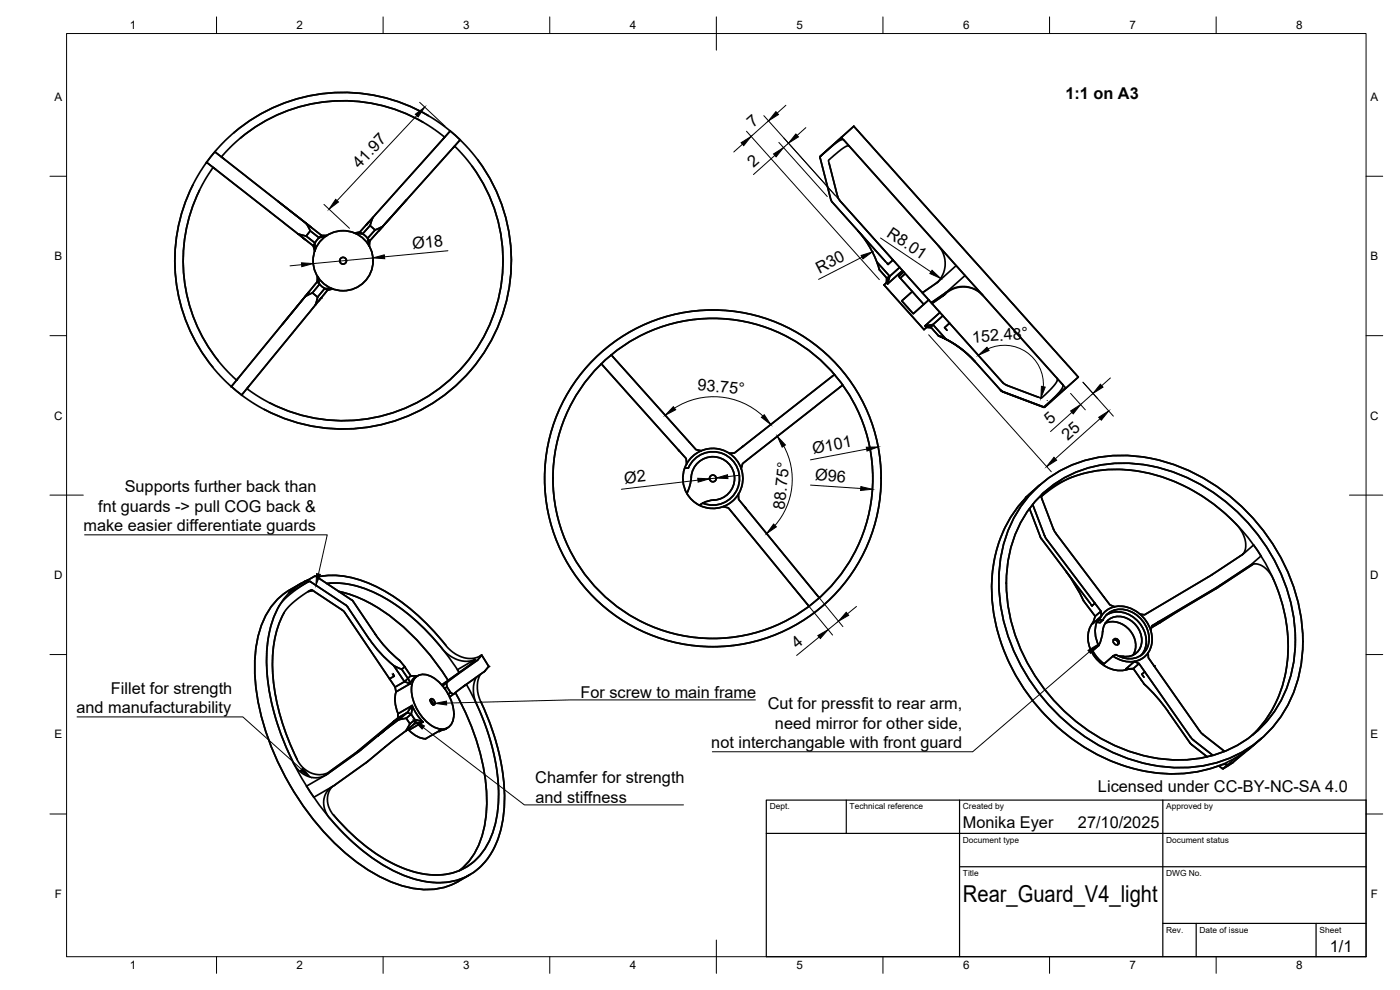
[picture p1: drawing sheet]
<svg xmlns="http://www.w3.org/2000/svg" width="420mm" height="297mm" viewBox="0 0 420 297" stroke-linecap="round" stroke-linejoin="round" font-family="sans-serif">
<!-- layer: Visible -->
<g fill="none" stroke="#000" stroke-width=".51">
<path d="M135.1 39.3l-5.8-4.2a50.5 50.5 0 0 0-61.1 6.5l-3.7 3.9 28.9 22.7-28.9-22.7M135.1 39.3l-23.2 26M135.1 39.3l-25.1 28.1 .7-.8M135.1 39.3l3 2.7M256.2 37.9l67.4 75.2M256.2 37.9l-3.7 3.3 .3 .3 67 74.9 3.8-3.3M256.2 37.9l-9.9 8.9M64.5 45.5l-2.5 3.2M64.7 50.8l-.8-.5-3.7 6.1a48.2 48.2 0 0 0 6.8 53.7l4 4 .6-.7M122 59.9l-11 12.4M133.3 41.3l.1-.2-2-1.5-3.9-2.6a48 48 0 0 0-57.2 6.1l-3.8 3.9 .7 .6M133.3 41.3l-.4 .5"/>
<path d="M135.9 44.5l.5-.6h.2l2.5 2.7 2.6 3.3M138.1 42l-24.5 27.3 24.5-27.3 4.8 5.3a50.5 50.5 0 0 1-3.2 65.6 50.5 50.5 0 0 1-65.3 7l-1.9-1.4M141.7 49.9a48 48 0 0 1-4.3 61.8 48 48 0 0 1-61.6 6.1l-1.7-1.2 .6-.7M246.3 46.8l-.2 .5M249.4 59.9l.3 .6 16.2 18.1M252.5 41.2l-6.4 5.9 3.2 12.8-3.2-12.8 4.6-4 1.6-1.1 .7-.1 66 73.7-.3 1-.8 1.1-4.7 4.4-12.3-4.6 12.3 4.6 6.6-5.8 .1 .2-6.5 5.7-12.4-4.6M254.9 43.9l-.6-.1-1.2 .6-4.5 3.8 2.8 10.7 .6 1.2M83.4 60.4l8.5 6.7M89.5 70.2l-27.5-21.5-3.8 6.1a50.6 50.6 0 0 0 5.7 55.4M89.5 70.2l1.3 1.1M89.5 70.2l2.4 .6M90.8 71.3l.9 .6"/>
<path d="M90.8 71.3l3.2 2.5 .5-.9M91.9 70.8l2.6 2.1M91.9 67l1.2 2.2M91.9 67.1l4.6 3.5M93.1 69.3l-1.2 1.5M93.1 69.3l2.6 2M94.5 72.9l-.1 2.4-.4-1.5M95.8 71.3l-1.3 1.6M96.5 70.6l1.6 .1-2.4 .6M96.5 70.6l-.8 .7M108 69.6l-1.6 .3 2.4 .3M108.9 70.1l1.4 1.4"/>
<path d="M110.3 71.5l.5 2.4 .2-1.6M110.3 71.5l.7 .8M110.7 66.6l-2.7 3 .8 .6M111.1 67.7l1.5 1.3M111.1 67.7l-2.3 2.5M111.9 65.3l-1.2 1.3M111.9 65.3l-.8 2.4M112.6 69l-2.3 2.5M114.9 68l-2.3 1M252 60.2l18.8 21M252 60.2l16 17.8M257.5 69.2a30.2 30.2 0 0 1 6.4 11.7l2.2 2.5 .9-.5"/>
<path d="M263.1 78.6l3.9 4.3 3-2.7M266.2 79l.3 .3 1.5-1.3-1.5 1.3zM268 78l2.8 3.2M281.6 73.7l.9 1.2 .7 1.6 .4 1.3 .1 1.8-.7 2.6-.9 1.6-.9 1M287 79.7l-5.6 5-4.3 3M93.8 87.9l-2.3 1.1M94.6 91.6l-22.1 26.9M95.2 84.5l-10.5 12.9M95.2 84.5l.1-1.6 .6 2.4M95.2 84.5l.7 .8M95.3 89.1l-.7 2.5M95.7 90.2l.7-.8-23.9 29.1"/>
<path d="M95.7 90.2l-1.1 1.4M95.9 85.3l-2.1 2.6M95.9 85.3l1.5 1.3M97.4 86.6l.9 .5-2.6 3.1M97.4 86.6l2.5 .1-1.6 .4M97.4 86.6l-2.1 2.5-1.5-1.2M266 84.8l-.7 .7 11.9 13.3 .1 .1 .7-.7M266.1 83.4l-.1 1.4M266.1 83.4l.3 1.8-.4-.4M267 82.9l-.6 2.3-.3-1.8M269.7 82.9l7.5 8.4M269.7 82.9l1.5-1.3-.4-.4-4.4 4-.4-.4"/>
<path d="M270.2 83.4l1.5-1.3 7 7.9M270.8 81.2l.4 .4-1.5 1.3M270.8 81.2l-4.4 4 .6-2.3M271.2 81.6l.5 .5M273.8 87.5l-3.2 2.8 3.5 3.8 4.6-4.1M277.1 87.6l-.3 .2M278 98.2l-.4-.4 1.8 .4 .6-.8 2.7 3M278 98.2l1.5 .1M278.7 90l3.4 3.8M278.7 90l3.4 3.8-4.5 4 .4 .4M279.4 98.2l2.2 2.5M279.8 90.6l-.3 .2"/>
<path d="M281.3 84.8l-4.2 2.9M282.1 93.8l2.9 3.2M282.1 93.8l-4.5 4 2.4-.4 3-2.7-3 2.7-2.4 .4 1.8 .4 .6-.8 2.7 3M283.1 88.7l-3.4 2.4M283.5 98.3l.7 .8-.7-.8 1.5-1.3 15.9 17.8-15.9-17.8zM283.8 88.1l-.7 .6M283.8 88.1l2.3-1.4 1.7-.5 1.6-.1 2.9 .6 1.2 .7 1.5 1.3M289.6 82.7l-5.7 5.1-4.1 2.8M294.9 88.6l-1.5-1.3-1.7-.9-1.9-.4h-1.9l-1.7 .5-1.4 .6-5 3.5M63.8 110.2l2.2 2.5 3.4 3.3 23.3-28.4-23.3 28.4 3.1 2.5M181.1 109.8l22.8 25.6M181.1 109.8l-.7-.7 25.5 28.5 .2 1.6"/>
<path d="M183.4 106.5l23.5 26.2zM282.7 100.4l1.2 1.3 4 2.5 3.5 3.1 8.9 9.8M282.7 100.4l1.2 1.3-2.3-1 2.4 1.1M284 101.8l4 2.5 2.4 2 2.3 2.2M284 101.8l-2.4-1.1a29.7 29.7 0 0 1 10.9 7.7l7.8 8.7M300.3 117l.6 .4M300.3 117.1l.7 .5M300.9 114.8l1.2 .8M302.1 115.6l9.5 3.6M311.6 119.1l.7 .3M317.2 113.5v.8l-1 1.6-3.5 3.5h-.4M323.6 113.1l-10.2 9.1-12.4-4.6"/>
<path d="M203.6 135l.3 .4M203.9 135.4l2 2.2 .2 1.6M206.1 139.2l-.6 1.2M206.9 132.7l2 2.2 1.6 .3M218.8 136a9 9 0 0 0-12.7 3.2M218.8 136a9 9 0 0 1 3.7 4.6M222.8 134.1l27.6-21.7-30 23.5-1.6 .1M222.8 134.1l-2.4 1.8-1.6 .1M222.9 139.1l30-23.6-30 23.6-.5 1.5zM223.1 133.8l-.3 .3M205.5 140.4a9 9 0 0 0 4.4 11.2M205.5 140.4a9 9 0 0 1 11.9-5.2 9 9 0 0 1 4.7 12.1 9 9 0 0 1-12.2 4.3"/>
<path d="M206.6 140.4h-1.1M206.6 140.4a8 8 0 0 1 10.5-4.2 8 8 0 0 1 4.2 10.4 8 8 0 0 1-10.4 4.4M207.4 143.1a6.5 6.5 0 0 1 6.9-6 6.5 6.5 0 0 1 6.2 6.8 6.5 6.5 0 0 1-6.8 6.2l-2.8 .8M207.5 143.1l-.4 2.2-.9 2.7M209.9 151.6a9 9 0 0 0 7.1 .4M210.9 150.9l-1 .7M217 152l1.6 .4 1.9 2.3M220.5 154.7l22.3 27.2-.2-.1M220.5 154.7l21.7 26.5M221.6 148.2l.1 1.6 24.2 29.6M221.6 148.2l.1 1.6 1.9 2.4M221.6 148.2a9 9 0 0 1-4.6 3.8"/>
<path d="M222.5 140.6a9 9 0 0 1-.9 7.6M223.6 152.2l21.7 26.5M223.6 152.2l.3 .4M307.8 149.3v.1l.2-.3zM308.3 148.9l3.9-3.5a38.7 38.7 0 0 0-14.4 35.3 59 59 0 0 0 43.9 50.3 38.7 38.7 0 0 0 36.9-9.4l-8.7 7.3 3.6-3.2-2.8 1.8-3.6 3.1-1.3-.8 1.2 .9 .9-.8 .3-.6-2.9 .7a42.7 42.7 0 0 1-30.6-1.2 59.3 59.3 0 0 1-36.9-48.3 38.7 38.7 0 0 1 9.2-30.2zM308.3 148.9l-.3 .2M309 152.6l3.4 8.9 14.8 19.5M309.9 151.3l.2 .5M309.9 151.4l3.6 9.3 .7 1.2M311.1 146.4a37.9 37.9 0 0 1 34.3-8.9 58.8 58.8 0 0 1 45.5 51.8 38.4 38.4 0 0 1-13.3 33.1 38.5 38.5 0 0 1-32.2 7.1 58.8 58.8 0 0 1-45.5-51.8 38.7 38.7 0 0 1 11.2-31.3zM312.8 148.2a37.9 37.9 0 0 1 35.3-5.3 56.1 56.1 0 0 1 38.4 48.9 36.7 36.7 0 0 1-10.7 28.8M312.8 148.2a36 36 0 0 1 32.6-8.4 55.9 55.9 0 0 1 43.3 49.2 36.5 36.5 0 0 1-12.6 31.4 36.6 36.6 0 0 1-30.7 6.8 55.9 55.9 0 0 1-43.3-49.2 36.8 36.8 0 0 1 10.7-29.8z"/>
<path d="M313 148.1l-.4 .4M315.7 146.2l-2.7 1.9M315.7 146.2l-3.2 2.9 3.7 9.7-3.7-9.6M316.2 158.8l.7 1.2 16.2 21.5 1.4 .6M321.7 143.2l-2.4 1.1-2.6 1.5-3.7 2.8-.5 .4v.2M321.7 143.2a43 43 0 0 1 35.3 3.4 53.2 53.2 0 0 1 14.6 11.3l1.3 2.1 .8 2.1 .2 1.9-.5 1.8-.6 .6-9 6 9.3-6.1 3.1-2.8 2.2 3.3-3.4 3-9 5.9M90.5 175a21.2 21.2 0 0 0-9.7 14.9 58.4 58.4 0 0 0 4.3 32.4 79.9 79.9 0 0 0 28 36.1 31.9 31.9 0 0 0 21.5 6.2 18.5 18.5 0 0 0 15.2-13.8 48.8 48.8 0 0 0-.9-28.3 81 81 0 0 0-4.6-11.9 65.4 65.4 0 0 1 6.9 33.6 24.2 24.2 0 0 1-8.4 17 19.8 19.8 0 0 1-17.4 2.8 52.1 52.1 0 0 1-24.5-16.3l-1.9-2.2M91.2 174.6a24 24 0 0 0-10.1 7.9 34.7 34.7 0 0 0-4.4 23.1 81.5 81.5 0 0 0 30.9 53.5 34.7 34.7 0 0 0 22.2 7.7 21.5 21.5 0 0 0 11.1-4.3M92.2 174.1l-1.1 .5 3.3-1.7h.4l10.7 7.1-10.8-7.1-6.2 3.4-1.8 1.6 6-3.4h.4M93.1 174.5l11.2 7.6M93.1 174.5l-.3-.1-.8 .4-4.1 2.8-2.1 1.8-1.7 1.9a25.3 25.3 0 0 0-3.9 12.9 66.5 66.5 0 0 0 7.9 34.6M93.9 177.2l-1.4 .3"/>
<path d="M95.2 173.1a28.1 28.1 0 0 1 20 4.1 65.4 65.4 0 0 1 18.6 16.4M98.1 175.1a31.2 31.2 0 0 1 20.8 6.4 72.4 72.4 0 0 1 14.2 13.6l2 1.8 2.5 1.1 2.7 .4 2.3-.5-5.3 3 .5 .9a64.6 64.6 0 0 0-25-23.8 26.8 26.8 0 0 0-14.7-2.9zM101.7 177.5a46.6 46.6 0 0 1 22.8 13.9l5.9 6.9 4.1 5.9M105.5 180l7.2 10.4M245.3 178.7l.5 .5M245.7 179.2l.2 .2M314.2 161.9l16.2 21.5 .1 1.5M314.2 161.9l14.4 19.1M319.9 171.3l2.9 4.4 2.4 4.6 3.5 4.6 1.7-1.5M362.6 173.1l-19.1 11.4-1.5-.3M363.8 172.4l-1.2 .7M364.9 176.6l-19.4 11.7"/>
<path d="M365.5 176.3l-.6 .3M366 175.7l9.3-6.1 1-.4 1.3 .1 1.7 .8 1.3 1.2 1.3 2a46.8 46.8 0 0 1 2.6 33.6 32.7 32.7 0 0 1-8.4 13.4l-.3 .3M366 175.7l-1.1 .7M376.2 169.2l-10.7 7.1M103.6 183.9l-1-1-9.1-5.9-1.8 1-3.2 2.3-1.8 1.6-1.4 1.9a31.7 31.7 0 0 0-3.4 18.7 66 66 0 0 0 7.8 26.4l1 1.2 1.2 1 2.7 1.2h2.4l1.2-.3 1-.6M104.3 182.1l6.4 9.6M110.8 191.6a36.9 36.9 0 0 0 7.4 8.1M112.5 190.1a47.4 47.4 0 0 0 8 8.8l1 1.1M118.2 199.7l2.4 1.1 .9-.7M118.2 199.7l3.2 4.8 1-.9 .7 1.5M133.8 193.6l1.2 1.4 1.4 1.1 2.7 1.2 2.7 .3 2.3-.8M142.6 197.9l-1.3 1.3-8.7 6.3"/>
<path d="M143.2 198.2l-8.5 6.1a1.14 1.14 0 0 0-.5 1.8l1 1.7M143.2 198.2l-10 7.3M143.4 198l-.2 .2M144.1 196.8l.5-.2-1.2 1.4M144.6 196.6l2.1 3.4M144.6 196.6l-.5 .2M144.6 196.6l-1.2 1.4M146.7 200l-1.2 1.4M242.2 181.2l.5 .5M327.4 181.4l.3 .4 .9-.8-.9 .8zM327.9 195.2l1.7 2.5 1.7 1.5 2.7-2.3M328.1 186.7a8.8 8.8 0 0 0 2.1 12.1 8.7 8.7 0 0 0 8.6 1.9"/>
<path d="M328.6 181l1.8 2.4 .1 1.5M328.7 184.9l-.7 2.2 2.5-2.2-2.5 2.2zM329.2 186.6a8.6 8.6 0 0 0 .5 7.1M329.2 186.7l1 .1M329.7 193.7a12.5 12.5 0 0 0 1.4-5.2 4.9 4.9 0 0 1 7.6-2.7 6.7 6.7 0 0 1 2.9 9.5 6.3 6.3 0 0 1-5.8 1.6M329.7 193.7l-1.8 1.6M330 185.9l-.9 .8M330 185.9l1 .1-.9 .8M330.5 184.9l-.5 1a6.8 6.8 0 0 1 9.5-3.3 9.9 9.9 0 0 1 5.8 11.9 6.9 6.9 0 0 1-10.4 2.9l-.9-.6M331 186a6.3 6.3 0 0 1 9.4-1.9 8.3 8.3 0 0 1 3.4 11.1 6.4 6.4 0 0 1-8.9 1.2l-.9 .4M331.7 187a7 7 0 0 1 9.1 7.2l-.8 2.3M332 184.6a7.8 7.8 0 0 1 10.4 2.9 7.3 7.3 0 0 1 .1 9.1"/>
<path d="M334 196.8a8.8 8.8 0 0 0 6.4 1.7M334.2 192a1.09 1.09 0 0 1 1 .3 1.09 1.09 0 0 1 .2 1.1M334.3 191.8a.93 .93 0 0 1 1.5 .4 .93 .93 0 0 1-.8 1.3 1.04 1.04 0 0 1-.7-1.7zM340.4 198.5l1.4 .6 1.8 2.5M342 184.2a9.2 9.2 0 0 1 2.6 11.7M342 184.2a7.7 7.7 0 0 0-11.1 .1l-.4 .6M344.6 195.9v1.4l15.5 22.1M344.6 195.9l-1 1-1.1 .9-2.1 .7M345.7 187.8l-.4 1.3 .4-1.3 19.2-11.4-17.1 10.1-.8 .7 .8-.7zM347.7 186.8l-.7 .4M347.8 186.5l-.8 .7M117.7 202l.6 .9z"/>
<path d="M118.1 216.5l1.4-.8zM118.3 202.9l-1.4 .8-13.3-19.8 15 22.2 .3 1.5M118.3 202.9l-1.4 .8 1.7 2.4 .3 1.5M118.9 207.6a9.6 9.6 0 0 0 .6 6.5M119 216.1l-10.8 9M119.4 215.4l2.8-1.6-2.6 2.1M119.4 214.2v1.2l-12.1 10.1M119.4 214.2v1.2l-1.3 1.1M119.5 215.7l-1.4 .8-10.8 9M119.5 215.7l-1.4 .8M119.5 215.7l-.2 .2M119.6 215.9l-6.2 4.9 5.6-4.7-10.8 9"/>
<path d="M120.6 200.8l1.9 2.8 .8-.8M121.5 200.1l1.8 2.7M121.8 219.3l-6.2 4.8M121.9 215.5l1.1 1.7M121.9 215.5l-2.3 .4M122.2 218.9l.5 .2M122.7 219.1a7.7 7.7 0 0 0 5 2.6M123.1 205.1l-1.7-.6-2.8 1.6 2.8-1.6 1.7 .6-4.2 2.5M123.1 205.1l-4.2 2.5M123.3 202.8h2l-1.4 1-.8 1.3M123.4 214.3l-1.5 1.2M123.4 214.3l1.1 1.6"/>
<path d="M123.7 211.7a15.2 15.2 0 0 0 3.2 4.9M123.7 211.7l-.3 2.6-1.2-.5zM123.7 211.7l-4.3 2.5M124.5 215.9l-.1 1.2-2.6 2.2 1.2-2.1M124.5 215.9l2.4 .7M124.5 215.9l-1.5 1.3M124.5 203.5a3.9 3.9 0 0 1 5.3-.3 13.8 13.8 0 0 1 6.3 12.1 3.6 3.6 0 0 1-5.3 3.1 13.5 13.5 0 0 1-7.3-12.6l.2-.9zM126.9 216.6l-2.5 .5 2.5-.5-4.2 2.5M126.9 216.6l-4.2 2.5M129.1 210.1l.8 1.3M129.2 210l.6 .6 .2 .9M129.3 209.7a1.16 1.16 0 0 1 1 1.7 1.16 1.16 0 0 1-1-1.7z"/>
<path d="M132.5 219.1l-.7 .4v-.2M133.2 205.5l.8-.6 .2 1.2 1 1.7M133.2 205.5l-.4 .2M134.2 206.1l-.8 .5M134.3 218.4l-.9 .5-1.3 .2-4.4 2.6M135.2 207.8l-.7 .5M135.2 207.8l.9 .5M136.1 208.3l-1.2 .8M136.7 207.8a65.7 65.7 0 0 1 9.2 36.2 23.4 23.4 0 0 1-8 17.2M139.8 205.5l-3.7 2.8M140 205.3a67.5 67.5 0 0 1 9.6 34.8 25.8 25.8 0 0 1-6.6 17.7 17.9 17.9 0 0 1-16.6 4.3 47.5 47.5 0 0 1-24.3-15.3l-2-2.2a51.8 51.8 0 0 0 24.1 17 18.8 18.8 0 0 0 18.6-3.6 25.1 25.1 0 0 0 6.8-17.1 63.1 63.1 0 0 0-6.5-29.5M142.9 203.2l-.7 2-.1 2.2 .3 2.2 .7 1.9"/>
<path d="M144.1 202.4l-.7 1.8-.1 2.4 .3 1.9 .7 2.1M145.5 201.4l-6.4 4.6M337.9 200.7h2.3h-2.3l2.2-.1 1.7-1.5-1.7 1.5-2.2 .1 2.5-2.2zM340.1 200.6l3.4 4.7 2.9 3 2.8 3.3 8.4 11.8M342.7 202.3l.6 .9-.6-.9 .9-.7 13.7 19.5-13.7-19.5zM360.1 219.4l.9 1M99.7 236l-1.1 1.8-.3 2.6 .4 1.9 1.4 2.3M107.3 225.4l-8.2 6M107.7 225.5l-9.7 6.9-6 3.5 2.2 3.3M107.7 225.5l-9.7 6.9-2.2 .9-2.3-.1-2.3-.9-1.9-1.5-1.3-1.9M108.2 225.1l-.5 .3M109.9 228.8l-9.7 7-6.1 3.4"/>
<path d="M109.9 228.8l-10.5 7.4-1.4 1.5-.8 2v2l.5 1.8 1.3 2M115.6 224.1l-5.7 4.7M357.3 221.1l.9 1 5.8 4.5M357.6 223.4l4.7 3.7M361 220.4l6.5 5M369.9 228.9h.1M369.9 228.9l-2.8 1.7"/>
<circle cx="103" cy="78.2" r="9"/>
<circle cx="103" cy="78.2" r="1.01"/>
<circle cx="213.9" cy="143.5" r="50.5"/>
<circle cx="213.9" cy="143.5" r="1.01"/>
<circle cx="214" cy="143.5" r="48"/>
</g>
<g fill="#000">
<circle cx="110" cy="67.4" r=".25"/>
<circle cx="266.2" cy="79" r=".25"/>
<circle cx="96.4" cy="89.4" r=".25"/>
<circle cx="146.7" cy="200" r=".25"/>
<circle cx="346.4" cy="199.8" r=".25"/>
</g>
<!-- layer: BORDER -->
<g fill="none" stroke="#000" stroke-width=".3">
<path d="M20 10.1h390v276.9h-390zM65 5.1v5M115 5.1v5M165 5.1v5M215 5.1v10M265 5.1v5M315 5.1v5M365 5.1v5M15 52.9h5M410 52.9h5M15 100.7h5M410 100.7h5"/>
<path d="M15 148.6h10M405 148.6h10M15 196.4h5M410 196.4h5M15 244.2h5M410 244.2h5M65 287v5M115 287v5M165 287v5M215 282.1v9.9M265 287v5M315 287v5"/>
<path d="M365 287v5"/>
</g>
<!-- layer: TITLEBLOCK -->
<path d="M230 240.1h180v46.9h-180zM230 250h180M254 240.1v9.9M288 240.1v46.9M349 240.1v46.9M288 260.1h122M349 277.1h61M359 277.1v9.9M395 277.1v9.9" fill="none" stroke="#000" stroke-width=".36"/>
<!-- layer: FD_Dimensions -->
<g fill="none" stroke="#000" stroke-width=".3">
<path d="M125.1 34.7l-23.9 25.5M125.9 30.7l7.7 7.2M224 39.4l39.9 44.5M229.2 34.7l39.4 44M230.6 36.3l-5.2 4.6M235.9 31.6l-2.7 2.3M241.9 38.3l-2.7 2.3M222.8 43.3l-2.6 2.3M232.5 46.6l-6.4 5.8M233.7 42.7l14.6 16.3M236.6 43l-1.5 1.3M90.5 79.4l-3.5 .4"/>
<path d="M97.2 61.3l7.7 7.2M111.9 77.4l-17.9 1.7M134.4 75.2l-19 1.9M258.7 77.2l-13 6.6M264.2 71.4l15.2 10.2M278.7 100.4l36.8 41.1M296.5 104.7a11.7 11.7 0 0 1 16.6 11.3M321.3 118l4.4 5M325 114.7l9.1 10.2M328 118.1l-3.7 3.3M333.2 113.4l-2.6 2.3M202.4 122.5a21.8 21.8 0 0 1 26.5 2.3"/>
<path d="M235.2 133.8a21 21 0 0 1-2.6 23.8M260.1 134.8l-16.9 3.2M314.2 120.1l.1 .1M321.7 123.7l-6.4 5.8M330.1 125.7l-13.4 12M209.5 144.1l-23 2.7M214.9 143.4l-2 .3M221.9 142.6l-3.5 .4M243.2 145.5l15.1 1.1M237 174.8l12.9 15.7M240.1 172.3l12.9 15.7M245.8 191.1l-6.7 5.6"/>
<path d="M251.6 186.4l-3.1 2.5M257 182l-2.7 2.2"/>
</g>
<g fill="#000" stroke="#000" stroke-width=".3">
<path d="M124.7 34.3l2.8-2.2-2 3zM232.9 33.5l.7 .9-3 1.9zM100.7 59.8l.9 .8-2.8 2.1zM222.4 42.8l3-1.9-2.2 2.8zM232.2 46.2l2.9-1.9-2.2 2.8zM238.8 40.2l.8 .9-3 1.9zM90.5 78.9l3.5 .2-3.4 .9zM111.9 77.4l3.4-.9 .2 1.1zM258.4 76.7l3.4-1.1-2.8 2.1zM279.7 81.1l2.6 2.4-3.2-1.4zM293.6 106.6l2.6-2.4 .6 1zM312.5 115.9l1.2 .2-1.3 3.4z"/>
<path d="M330.2 115.3l.8 .8-3 2zM202.1 122l.7 .9-3.2 1.7zM228.5 125.2l.9-.8 1.9 3zM233.3 130.9l2.4 2.6-1 .7zM260 134.2l3.5-.1-3.3 1.2zM316.3 137.2l.8 .9-3 1.9zM321.3 123.3l3-1.9-2.2 2.8zM329.7 125.2l3-1.9-2.2 2.8zM209.4 143.5l3.5 .2-3.4 1zM214.9 143.4l3.4-1 .2 1.2zM232.2 157.2l.8 .9-2.9 2zM258.4 146l3.4 .8-3.5 .4z"/>
<path d="M245.4 190.7l3.1-1.8-2.3 2.7zM254 183.7l.7 .9-3.1 1.8z"/>
</g>
<!-- layer: Leaders -->
<path d="M95 172.1l1.1 .2-1.3 3.3zM326.5 195.1l3-1.8-2.2 2.7zM124.2 216.2l3.2 1.6-.7 .9zM130.5 211l3.5-.6v1.1zM90.9 230.4l2.2 2.7-3-1.8z" fill="#000" stroke="#000" stroke-width=".3"/>
<path d="M25.4 160.5h72.8l-2.6 11.7M326.9 195.6l-35 30h-78.1M23.1 215.1h49.8l17.6 15.7M127 218.3l30.4 23.2h47.7M226.7 210h-55.6l-37.1 1" fill="none" stroke="#000" stroke-width=".3"/>
<text font-size="7" x="289" y="270.6">Rear_Guard_V4_light</text>
<g font-size="4.9">
<text x="319.7" y="29.7">1:1 on A3</text>
<text x="226.1" y="38.5" transform="rotate(-42 226.1 38.5)">7</text>
<text x="107.9" y="50.8" transform="rotate(-47 107.9 50.8)">41.97</text>
<text x="226.1" y="50.5" transform="rotate(-42 226.1 50.5)">2</text>
<text x="265.9" y="70.7" transform="rotate(34 265.9 70.7)">R8.01</text>
<text x="123.9" y="74.7" transform="rotate(-6 123.9 74.7)">Ø18</text>
<text x="245.9" y="82.1" transform="rotate(-27 245.9 82.1)">R30</text>
<text x="291.8" y="102.9" transform="rotate(-4 291.8 102.9)">152.48°</text>
<text x="209.2" y="117.1" transform="rotate(5 209.2 117.1)">93.75°</text>
<text x="315.2" y="127.6" transform="rotate(-42 315.2 127.6)">5</text>
<text x="244.1" y="136.2" transform="rotate(-11 244.1 136.2)">Ø101</text>
<text x="320.4" y="132.4" transform="rotate(-42 320.4 132.4)">25</text>
<text x="37.4" y="147.6">Supports further back than</text>
<text x="187.5" y="145.1" transform="rotate(-7 187.5 145.1)">Ø2</text>
<text x="244.5" y="144.1" transform="rotate(4 244.5 144.1)">Ø96</text>
<text x="29.5" y="153.6">fnt guards -&gt; pull COG back &amp;</text>
<text x="235.4" y="153" transform="rotate(-84 235.4 153)">88.75°</text>
<text x="25" y="159.4">make easier differentiate guards</text>
<text x="239.2" y="194.7" transform="rotate(-39 239.2 194.7)">4</text>
<text x="33.3" y="208.2">Fillet for strength</text>
<text x="174.2" y="209.3">For screw to main frame</text>
<text x="22.9" y="214.1">and manufacturability</text>
<text x="230.4" y="212.8">Cut for pressfit to rear arm,</text>
<text x="232.6" y="218.6">need mirror for other side,</text>
<text x="213.5" y="224.5">not interchangable with front guard</text>
<text x="160.6" y="234.9">Chamfer for strength</text>
<text x="329.5" y="237.5">Licensed under CC-BY-NC-SA 4.0</text>
<text x="160.7" y="240.8">and stiffness</text>
<text x="289" y="248.5">Monika Eyer</text>
<text x="323.5" y="248.5">27/10/2025</text>
<text x="399.1" y="285.7">1/1</text>
</g>
<g font-size="3.5">
<text x="39" y="8.8">1</text>
<text x="89" y="8.8">2</text>
<text x="139" y="8.8">3</text>
<text x="189" y="8.8">4</text>
<text x="239" y="8.8">5</text>
<text x="289" y="8.8">6</text>
<text x="339" y="8.8">7</text>
<text x="389" y="8.8">8</text>
<text x="16.3" y="30.2">A</text>
<text x="411.3" y="30.2">A</text>
<text x="16.3" y="78">B</text>
<text x="411.3" y="78">B</text>
<text x="16.2" y="125.9">C</text>
<text x="411.2" y="125.9">C</text>
<text x="16.2" y="173.7">D</text>
<text x="411.2" y="173.7">D</text>
<text x="16.3" y="221.6">E</text>
<text x="411.3" y="221.6">E</text>
<text x="16.4" y="269.4">F</text>
<text x="411.4" y="269.4">F</text>
<text x="39" y="290.8">1</text>
<text x="89" y="290.8">2</text>
<text x="139" y="290.8">3</text>
<text x="189" y="290.8">4</text>
<text x="239" y="290.8">5</text>
<text x="289" y="290.8">6</text>
<text x="339" y="290.8">7</text>
<text x="389" y="290.8">8</text>
</g>
<g font-size="2.5">
<text x="231" y="242.9">Dept.</text>
<text x="255" y="242.9">Technical reference</text>
<text x="289" y="242.9">Created by</text>
<text x="350" y="242.9">Approved by</text>
<text x="289" y="252.8">Document type</text>
<text x="350" y="252.8">Document status</text>
<text x="289" y="262.9">Title</text>
<text x="350" y="262.9">DWG No.</text>
<text x="350" y="279.9">Rev.</text>
<text x="360" y="279.9">Date of issue</text>
<text x="396" y="279.9">Sheet</text>
</g>
</svg>
